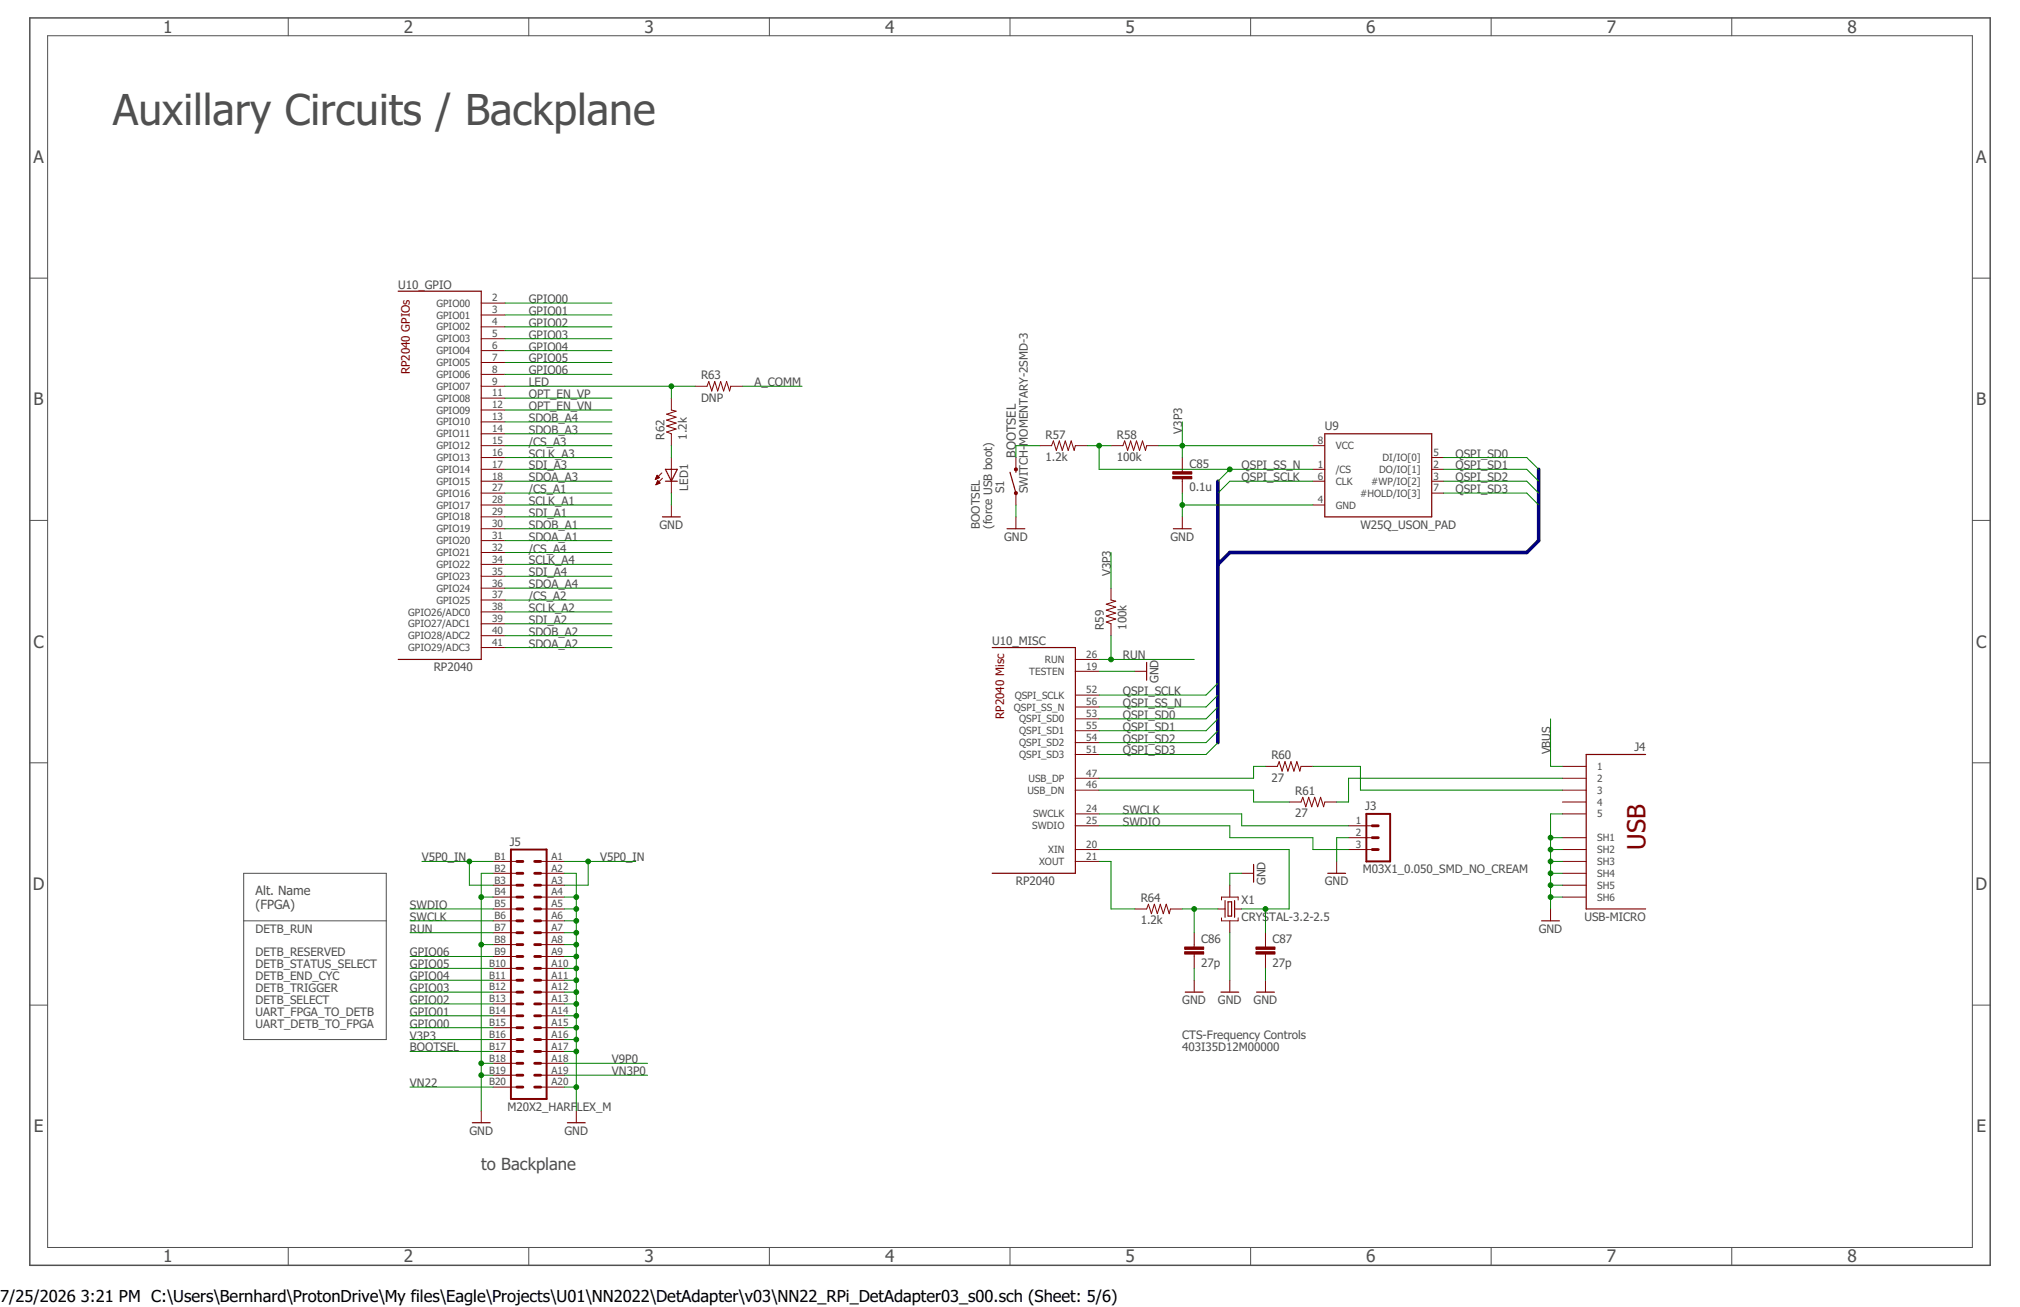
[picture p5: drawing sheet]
<svg xmlns="http://www.w3.org/2000/svg" width="432mm" height="279mm" viewBox="0 0 432 279" stroke-linecap="round" stroke-linejoin="round" font-family="sans-serif">
<path d="M6.4 3.8h419v266.7h-419z" fill="none" stroke="#505050" stroke-width=".32"/>
<g fill="none" stroke="#505050" stroke-width=".21">
<path d="M10.2 7.6h411.4v259.1h-411.4zM61.6 3.8v3.8M113 3.8v3.8M164.5 3.8v3.8M215.9 3.8v3.8M267.3 3.8v3.8M318.7 3.8v3.8M370.2 3.8v3.8M6.4 59.5h3.8M421.6 59.5h3.8M6.4 111.3h3.8M421.6 111.3h3.8"/>
<path d="M6.4 163.1h3.8M421.6 163.1h3.8M52.1 186.7h30.5v35.5h-30.5zM52.1 196.8h30.5M6.4 214.9h3.8M421.6 214.9h3.8M61.6 266.7v3.8M113 266.7v3.8M164.5 266.7v3.8M215.9 266.7v3.8M267.3 266.7v3.8M318.7 266.7v3.8"/>
<path d="M370.2 266.7v3.8"/>
</g>
<g fill="none" stroke="#800000" stroke-width=".25">
<path d="M85.1 62.3h17.8v78.7h-17.8M283.2 92.7h22.8v17.8h-22.8zM141.6 110.5h3.8M142.2 100.3h2.6l-1.3 2.6zM142.2 102.9h2.6M215.3 113h3.8M215.9 101l1.3 4.4M217.2 100.3v.7M250.8 113h3.8M212.1 138.4h17.8v48.3h-17.8M245.1 141.6v3.8M351.8 161.3h-12.7v33h12.7"/>
<path d="M261.9 192.5v3.6M262.5 192.8h.8v3h-.8zM263.9 192.5v3.6M268 184.8v3.8M283.8 186.7h3.8M329.5 196.8h3.9M253.4 212.1h3.8M261 212.1h3.8M268.6 212.1h3.8M101 240h3.8M121.3 240h3.8"/>
</g>
<g fill="none" stroke="#800000" stroke-width=".21">
<path d="M102.9 64.8h5M102.9 67.3h5M102.9 69.9h5M102.9 72.4h5M102.9 75h5M102.9 77.5h5M102.9 80h5M102.9 82.6h5M102.9 85.1h5M102.9 87.7h5M102.9 90.2h5M102.9 92.7h5"/>
<path d="M102.9 95.3h5M102.9 97.8h5M143.5 85.1v2.6l1 .2-2 .6 2 .7-2 .6 2 .6-2 .7 2 .6-2 .7 1 .3v2.6M143.5 97.8v7.6M148.6 82.6h2.5l.4-1 .6 2 .7-2 .6 2 .7-2 .6 2 .6-2 .7 2 .2-1h2.5M217.2 97.8v2.5M222.2 95.3h2.6l.4-1 .6 2 .6-2 .7 2 .6-2 .6 2 .7-2 .6 2 .3-1h2.5M237.5 95.3h2.5l.4-1 .6 2 .7-2 .6 2 .7-2 .6 2 .6-2 .7 2 .2-1h2.5M252.7 97.8v3M280.6 95.3h2.6M306 97.8h2.6M102.9 100.3h5"/>
<path d="M102.9 102.9h5M102.9 105.4h5M102.9 107.9h5M102.9 110.5h5M102.9 113h5M102.9 115.6h5M102.9 118.1h5M140.1 102.5h.1M140.2 102.3h.3M140.2 102.2h.5M140.3 102.1h.6M140.3 103.5h.1"/>
<path d="M140.3 102h.5M140.3 103.4h.4M140.4 101.9h.3M140.4 103.3h.6M140.4 101.7h.2M140.4 103.2h.6M140.5 101.6l.5 .5-.9 .4zM140.5 101.6h.1M140.5 103.1h.4M140.5 102.9h.3M140.6 102.8h.1M140.6 102.7l.5 .6-.9 .3z"/>
<path d="M141.5 101.1l-1.4 1.4M141.6 102.2l-1.4 1.4M143.5 107.9v2.6M217.2 105.4v2.5M217.2 110.5v2.5M252.7 102.4v3M252.7 110.5v2.5M280.6 100.3h2.6M280.6 102.9h2.6M280.6 107.9h2.6M306 100.3h2.6M306 102.9h2.6"/>
<path d="M306 105.4h2.6M102.9 120.6h5M102.9 123.2h5M102.9 125.7h5M102.9 128.3h5M102.9 130.8h5M102.9 133.3h5M102.9 135.9h5M102.9 138.4h5M237.5 125.7v2.6l1 .2-2 .7 2 .6-2 .6 2 .7-2 .6 2 .6-2 .7 1 .3v2.6M229.9 148.6h5M229.9 151.1h5"/>
<path d="M229.9 153.7h5M229.9 156.2h5M229.9 158.7h5M229.9 143.5h5M229.9 141h5M242.6 143.5h2.5M229.9 166.4h5M229.9 168.9h5M229.9 161.3h5M229.9 174h5M229.9 176.5h5M270.5 163.8h2.5l.4-1 .7 2 .6-2 .6 2 .6-2 .7 2 .6-2 .7 2 .2-1h2.5"/>
<path d="M275.6 171.4h2.5l.4-1 .6 2.1 .7-2.1 .6 2.1 .6-2.1 .7 2.1 .6-2.1 .6 2.1 .3-1.1h2.5M288.3 176.5h5M288.3 179.1h5M334 163.8h5.1M334 166.4h5.1M334 168.9h5.1M334 174h5.1M334 171.4h5.1M334 179.1h5.1M105.4 184.1h5.1M105.4 186.7h5.1M105.4 189.2h5.1"/>
<path d="M105.4 191.8h5.1M105.4 194.3h5.1M105.4 196.8h5.1M105.4 199.4h5.1M115.6 184.1h5M115.6 186.7h5M115.6 189.2h5M115.6 191.8h5M115.6 194.3h5M115.6 196.8h5M115.6 199.4h5M229.9 184.1h5"/>
<path d="M229.9 181.6h5M242.6 194.3h2.5l.4-1 .6 2 .7-2 .6 2 .6-2 .7 2 .6-2 .6 2 .3-1h2.5M255.3 199.4v3M260.3 194.3h1.6M261.1 192.4v-.6h3.6v.6M261.1 196.2v.6h3.6v-.6M262.9 189.2v2.6M262.9 196.8v2.6M263.9 194.3h1.5M265.4 186.7h2.6M270.5 199.4v3M285.7 184.1v2.6"/>
<path d="M288.3 181.6h5M331.4 194.3v2.5M334 184.1h5.1M334 186.7h5.1M334 189.2h5.1M334 191.8h5.1M334 181.6h5.1M105.4 201.9h5.1M105.4 204.5h5.1M105.4 207h5.1M105.4 209.5h5.1M105.4 212.1h5.1"/>
<path d="M105.4 214.6h5.1M105.4 217.1h5.1M105.4 219.7h5.1M115.6 201.9h5M115.6 204.5h5M115.6 207h5M115.6 209.5h5M115.6 212.1h5M115.6 214.6h5M115.6 217.1h5M115.6 219.7h5M255.3 204v3"/>
<path d="M255.3 209.5v2.6M262.9 209.5v2.6M270.5 204v3M270.5 209.5v2.6M102.9 237.5v2.5M105.4 222.2h5.1M105.4 224.8h5.1M105.4 227.3h5.1M105.4 229.8h5.1M105.4 232.4h5.1M115.6 222.2h5M115.6 224.8h5"/>
<path d="M115.6 227.3h5M115.6 229.8h5M115.6 232.4h5M123.2 237.5v2.5"/>
</g>
<g fill="none" stroke="#800000" stroke-width=".61">
<path d="M293.3 179.1h1.3M293.3 176.5h1.3M110.5 189.2h1.3M110.5 186.7h1.3M110.5 184.1h1.3M110.5 191.8h1.3M110.5 194.3h1.3M110.5 196.8h1.3M110.5 199.4h1.3M114.3 189.2h1.3M114.3 186.7h1.3M114.3 184.1h1.3"/>
<path d="M114.3 191.8h1.3M114.3 194.3h1.3M114.3 196.8h1.3M114.3 199.4h1.3M293.3 181.6h1.3M110.5 201.9h1.3M110.5 204.5h1.3M110.5 207h1.3M110.5 214.6h1.3M110.5 212.1h1.3M110.5 209.5h1.3M110.5 217.1h1.3"/>
<path d="M110.5 219.7h1.3M114.3 201.9h1.3M114.3 204.5h1.3M114.3 207h1.3M114.3 214.6h1.3M114.3 212.1h1.3M114.3 209.5h1.3M114.3 217.1h1.3M114.3 219.7h1.3M110.5 222.2h1.3M110.5 224.8h1.3M110.5 227.3h1.3"/>
<path d="M110.5 229.8h1.3M110.5 232.4h1.3M114.3 222.2h1.3M114.3 224.8h1.3M114.3 227.3h1.3M114.3 229.8h1.3M114.3 232.4h1.3"/>
</g>
<path d="M292.1 174h5.1v10.1h-5.1zM109.2 181.6h7.6v53.3h-7.6z" fill="none" stroke="#800000" stroke-width=".42"/>
<g fill="#800000" stroke="#800000" stroke-width=".21">
<path d="M268.5 203.5h4v.5h-4z"/>
<path d="M268.5 202.4h4v.5h-4z"/>
<path d="M253.2 203.5h4.1v.5h-4.1z"/>
<path d="M253.2 202.4h4.1v.5h-4.1z"/>
<path d="M250.7 101.9h4.1v.5h-4.1z"/>
<path d="M250.7 100.8h4.1v.5h-4.1z"/>
</g>
<g fill="#800000" stroke="#800000" stroke-width=".21">
<path d="M216.9 100.1h.5v.5h-.5z" fill-rule="evenodd"/>
<circle cx="217.2" cy="105.4" r=".33"/>
</g>
<path d="M260.3 102.9v55.8M328.9 100.3v15.3l-2.5 2.5h-63.5l-2.6 2.5" fill="none" stroke="#000080" stroke-width=".76"/>
<g fill="none" stroke="#008000" stroke-width=".21">
<path d="M107.9 64.8h22.9M107.9 67.3h22.9M107.9 69.9h22.9M107.9 77.5h22.9M107.9 72.4h22.9M107.9 75h22.9M107.9 95.3h22.9M107.9 80h22.9M107.9 97.8h22.9M107.9 82.6h40.7M107.9 85.1h22.9M107.9 87.7h22.9"/>
<path d="M107.9 90.2h22.9M107.9 92.7h22.9M143.5 82.6v2.5M143.5 95.3v2.5M158.7 82.6h12.7M222.2 95.3h-5v2.5M232.4 95.3h5.1M234.9 95.3v5h45.7M247.6 95.3h33M252.7 90.2v7.6M308.6 97.8h17.8l2.5 2.5M107.9 107.9h22.9"/>
<path d="M107.9 102.9h22.9M107.9 100.3h22.9M107.9 105.4h22.9M107.9 113h22.9M107.9 110.5h22.9M107.9 118.1h22.9M107.9 115.6h22.9M143.5 105.4v2.5M217.2 107.9v2.6M237.5 118.1v7.6M252.7 105.4v5.1M252.7 107.9h27.9"/>
<path d="M262.9 100.3l-2.6 2.6M280.6 102.9h-17.7l-2.6 2.5M308.6 102.9h17.8l2.5 2.5M308.6 100.3h17.8l2.5 2.6M308.6 105.4h17.8l2.5 2.5M107.9 120.6h22.9M107.9 123.2h22.9M107.9 125.7h22.9M107.9 128.3h22.9M107.9 130.8h22.9M107.9 133.3h22.9M107.9 135.9h22.9"/>
<path d="M107.9 138.4h22.9M237.5 135.9v5.1M234.9 143.5h7.7M234.9 141h20.4M260.3 146l-2.5 2.6h-22.9M260.3 148.6l-2.5 2.5h-22.9M260.3 151.1l-2.5 2.6h-22.9M260.3 153.7l-2.5 2.5h-22.9M260.3 156.2l-2.5 2.5h-22.9M260.3 158.7l-2.5 2.6h-22.9M331.4 153.7v10.1h2.6M234.9 176.5h28v2.6h17.7v2.5h7.7"/>
<path d="M234.9 174h30.5v2.5h22.9M234.9 168.9h33.1v2.5h7.6M270.5 163.8h-2.5v2.6h-33.1M280.6 163.8h10.2v5.1h43.2M288.3 179.1h-2.6v5M331.4 179.1h2.6M334 174h-2.6v20.3M334 166.4h-45.7v5h-2.6M87.7 196.8h17.7M87.7 199.4h17.7M87.7 194.3h17.7M90.2 184.1h15.2"/>
<path d="M100.3 184.1v5.1h5.1M102.9 191.8h2.5M105.4 186.7h-2.5v50.8M120.6 191.8h2.6M120.6 186.7h2.6v50.8M120.6 196.8h2.6M120.6 199.4h2.6M120.6 194.3h2.6M120.6 184.1h15.3M125.7 184.1v5.1h-5.1M234.9 184.1h2.6v10.2h5.1M234.9 181.6h40.7v12.7h-10.2"/>
<path d="M252.7 194.3h7.6M255.3 194.3v5.1M262.9 199.4v10.1M265.4 186.7h-2.5v2.5M270.5 194.3v5.1M331.4 191.8h2.6M331.4 186.7h2.6M331.4 181.6h2.6M331.4 184.1h2.6M331.4 189.2h2.6M87.7 219.7h17.7M87.7 217.1h17.7"/>
<path d="M87.7 209.5h17.7M87.7 214.6h17.7M87.7 207h17.7M87.7 204.5h17.7M87.7 212.1h17.7M102.9 201.9h2.5M120.6 219.7h2.6M120.6 217.1h2.6M120.6 201.9h2.6M120.6 209.5h2.6M120.6 214.6h2.6M120.6 207h2.6"/>
<path d="M120.6 204.5h2.6M120.6 212.1h2.6M255.3 207v2.5M270.5 207v2.5M87.7 222.2h17.7M87.7 232.4h17.7M87.7 224.8h17.7M102.9 229.8h2.5M102.9 227.3h2.5M120.6 229.8h17.8M120.6 227.3h17.8M120.6 222.2h2.6"/>
<path d="M120.6 232.4h2.6M120.6 224.8h2.6"/>
</g>
<g fill="#008000" stroke="#008000" stroke-width=".21">
<circle cx="102.9" cy="201.9" r=".51"/>
<circle cx="102.9" cy="229.8" r=".51"/>
<circle cx="102.9" cy="227.3" r=".51"/>
<circle cx="102.9" cy="191.8" r=".51"/>
<circle cx="123.2" cy="196.8" r=".51"/>
<circle cx="123.2" cy="199.4" r=".51"/>
<circle cx="123.2" cy="209.5" r=".51"/>
<circle cx="123.2" cy="214.6" r=".51"/>
<circle cx="123.2" cy="222.2" r=".51"/>
<circle cx="123.2" cy="232.4" r=".51"/>
<circle cx="123.2" cy="224.8" r=".51"/>
<circle cx="123.2" cy="191.8" r=".51"/>
<circle cx="123.2" cy="194.3" r=".51"/>
<circle cx="123.2" cy="219.7" r=".51"/>
<circle cx="123.2" cy="217.1" r=".51"/>
<circle cx="123.2" cy="207" r=".51"/>
<circle cx="123.2" cy="204.5" r=".51"/>
<circle cx="123.2" cy="201.9" r=".51"/>
<circle cx="123.2" cy="212.1" r=".51"/>
<circle cx="331.4" cy="181.6" r=".51"/>
<circle cx="331.4" cy="184.1" r=".51"/>
<circle cx="331.4" cy="186.7" r=".51"/>
<circle cx="331.4" cy="189.2" r=".51"/>
<circle cx="331.4" cy="191.8" r=".51"/>
<circle cx="331.4" cy="179.1" r=".51"/>
<circle cx="252.7" cy="107.9" r=".51"/>
<circle cx="252.7" cy="95.3" r=".51"/>
<circle cx="237.5" cy="141" r=".51"/>
<circle cx="270.5" cy="194.3" r=".51"/>
<circle cx="255.3" cy="194.3" r=".51"/>
<circle cx="262.9" cy="100.3" r=".51"/>
<circle cx="234.9" cy="95.3" r=".51"/>
<circle cx="100.3" cy="184.1" r=".51"/>
<circle cx="125.7" cy="184.1" r=".51"/>
<circle cx="143.5" cy="82.6" r=".51"/>
</g>
<text font-size="9.1" fill="#505050" x="24.1" y="26.7">Auxillary Circuits / Backplane</text>
<text font-size="5.4" fill="#800000" x="351.8" y="181.6" transform="rotate(-90 351.8 181.6)">USB</text>
<g font-size="3.7" fill="#505050">
<text x="34.9" y="7">1</text>
<text x="86.3" y="7">2</text>
<text x="137.8" y="7">3</text>
<text x="189.2" y="7">4</text>
<text x="240.6" y="7">5</text>
<text x="292" y="7">6</text>
<text x="343.5" y="7">7</text>
<text x="394.9" y="7">8</text>
<text x="7.2" y="34.8">A</text>
<text x="422.4" y="34.8">A</text>
<text x="7.2" y="86.6">B</text>
<text x="422.4" y="86.6">B</text>
<text x="7.2" y="138.5">C</text>
<text x="422.4" y="138.5">C</text>
<text x="7" y="190.3">D</text>
<text x="422.3" y="190.3">D</text>
<text x="7.2" y="242.1">E</text>
<text x="422.5" y="242.1">E</text>
<text x="34.9" y="269.9">1</text>
<text x="86.3" y="269.9">2</text>
<text x="137.8" y="269.9">3</text>
<text x="189.2" y="269.9">4</text>
<text x="240.6" y="269.9">5</text>
<text x="292" y="269.9">6</text>
<text x="343.5" y="269.9">7</text>
<text x="394.9" y="269.9">8</text>
</g>
<text font-size="3.6" fill="#505050" x="102.9" y="250.2">to Backplane</text>
<g font-size="3.5">
<text x="0" y="278.4">7/25/2026</text>
<text x="17.3" y="278.4">3:21 PM C:\Users\Bernhard\ProtonDrive\My files\Eagle\Projects\U01\NN2022\DetAdapter\v03\NN22_RPi_DetAdapter03_s00.sch (Sheet: 5/6)</text>
</g>
<g font-size="2.7" fill="#505050">
<text x="217.2" y="97.8" transform="rotate(-90 217.2 97.8)">BOOTSEL</text>
<text x="54.6" y="191.4">Alt. Name</text>
<text x="54.6" y="194.3">(FPGA)</text>
</g>
<g font-size="2.5" fill="#505050">
<text x="85.1" y="61.7">U10_GPIO</text>
<text x="113" y="64.8">GPIO00</text>
<text x="113" y="67.3">GPIO01</text>
<text x="113" y="69.9">GPIO02</text>
<text x="113" y="77.5">GPIO05</text>
<text x="113" y="72.4">GPIO03</text>
<text x="113" y="74.9">GPIO04</text>
<text x="113" y="80">GPIO06</text>
<text x="113" y="82.6">LED</text>
<text x="149.9" y="81.1">R63</text>
<text x="161.3" y="82.6">A_COMM</text>
<text x="113" y="85.1">OPT_EN_VP</text>
<text x="113" y="87.6">OPT_EN_VN</text>
<text x="149.9" y="85.9">DNP</text>
<text x="113" y="95.3">/CS_A3</text>
<text x="113" y="90.2">SDOB_A4</text>
<text x="113" y="92.7">SDOB_A3</text>
<text x="142" y="94" transform="rotate(-90 142 94)">R62</text>
<text x="146.8" y="94" transform="rotate(-90 146.8 94)">1.2k</text>
<text x="223.5" y="93.8">R57</text>
<text x="238.8" y="93.8">R58</text>
<text x="252.7" y="92.7" transform="rotate(-90 252.7 92.7)">V3P3</text>
<text x="283.2" y="92">U9</text>
<text x="113" y="100.3">SDI_A3</text>
<text x="113" y="97.8">SCLK_A3</text>
<text x="223.5" y="98.6">1.2k</text>
<text x="238.8" y="98.6">100k</text>
<text x="254.2" y="100">C85</text>
<text x="265.4" y="100.3">QSPI_SS_N</text>
<text x="311.1" y="97.8">QSPI_SD0</text>
<text x="311.1" y="100.3">QSPI_SD1</text>
<text x="113" y="108">SCLK_A1</text>
<text x="113" y="105.4">/CS_A1</text>
<text x="113" y="102.9">SDOA_A3</text>
<text x="147.1" y="104.9" transform="rotate(-90 147.1 104.9)">LED1</text>
<text x="214.6" y="105.4" transform="rotate(-90 214.6 105.4)">S1</text>
<text x="219.7" y="105.4" transform="rotate(-90 219.7 105.4)">SWITCH-MOMENTARY-2SMD-3</text>
<text x="254.2" y="105">0.1u</text>
<text x="265.4" y="102.9">QSPI_SCLK</text>
<text x="311.1" y="102.9">QSPI_SD2</text>
<text x="311.1" y="105.4">QSPI_SD3</text>
<text x="113" y="113">SDOB_A1</text>
<text x="113" y="110.5">SDI_A1</text>
<text x="141" y="113">GND</text>
<text x="209.4" y="113" transform="rotate(-90 209.4 113)">BOOTSEL</text>
<text x="212.1" y="113" transform="rotate(-90 212.1 113)">(force USB boot)</text>
<text x="290.8" y="113">W25Q_USON_PAD</text>
<text x="113" y="118.1">/CS_A4</text>
<text x="113" y="115.6">SDOA_A1</text>
<text x="214.6" y="115.6">GND</text>
<text x="250.2" y="115.6">GND</text>
<text x="113" y="120.7">SCLK_A4</text>
<text x="113" y="123.2">SDI_A4</text>
<text x="113" y="125.7">SDOA_A4</text>
<text x="237.5" y="123.2" transform="rotate(-90 237.5 123.2)">V3P3</text>
<text x="113" y="128.3">/CS_A2</text>
<text x="113" y="130.8">SCLK_A2</text>
<text x="113" y="133.4">SDI_A2</text>
<text x="113" y="135.9">SDOB_A2</text>
<text x="212.1" y="137.9">U10_MISC</text>
<text x="236" y="134.6" transform="rotate(-90 236 134.6)">R59</text>
<text x="240.8" y="134.6" transform="rotate(-90 240.8 134.6)">100k</text>
<text x="92.7" y="143.5">RP2040</text>
<text x="113" y="138.4">SDOA_A2</text>
<text x="240" y="141">RUN</text>
<text x="240" y="148.6">QSPI_SCLK</text>
<text x="247.6" y="146.1" transform="rotate(-90 247.6 146.1)">GND</text>
<text x="240" y="151.1">QSPI_SS_N</text>
<text x="240" y="153.7">QSPI_SD0</text>
<text x="240" y="156.2">QSPI_SD1</text>
<text x="240" y="158.7">QSPI_SD2</text>
<text x="240" y="161.3">QSPI_SD3</text>
<text x="331.5" y="161.3" transform="rotate(-90 331.5 161.3)">VBUS</text>
<text x="349.4" y="160.5">J4</text>
<text x="271.8" y="167.1">27</text>
<text x="271.8" y="162.3">R60</text>
<text x="240" y="174">SWCLK</text>
<text x="276.8" y="169.9">R61</text>
<text x="291.8" y="173.2">J3</text>
<text x="240" y="176.5">SWDIO</text>
<text x="276.8" y="174.7">27</text>
<text x="90.2" y="184.1">V5P0_IN</text>
<text x="109" y="180.8">J5</text>
<text x="128.3" y="184.1">V5P0_IN</text>
<text x="217.2" y="189.2">RP2040</text>
<text x="270.5" y="189.2" transform="rotate(-90 270.5 189.2)">GND</text>
<text x="283.2" y="189.2">GND</text>
<text x="291.3" y="186.7">M03X1_0.050_SMD_NO_CREAM</text>
<text x="87.6" y="196.8">SWCLK</text>
<text x="87.6" y="194.3">SWDIO</text>
<text x="243.8" y="197.6">1.2k</text>
<text x="243.8" y="192.8">R64</text>
<text x="265.4" y="196.8">CRYSTAL-3.2-2.5</text>
<text x="265.4" y="193.3">X1</text>
<text x="338.7" y="196.8">USB-MICRO</text>
<text x="54.6" y="199.4">DETB_RUN</text>
<text x="87.6" y="199.4">RUN</text>
<text x="256.8" y="201.5">C86</text>
<text x="272" y="201.5">C87</text>
<text x="328.9" y="199.4">GND</text>
<text x="54.6" y="209.5">DETB_END_CYC</text>
<text x="54.6" y="207">DETB_STATUS_SELECT</text>
<text x="54.6" y="204.5">DETB_RESERVED</text>
<text x="87.6" y="207">GPIO05</text>
<text x="87.6" y="204.5">GPIO06</text>
<text x="87.6" y="209.5">GPIO04</text>
<text x="256.8" y="206.6">27p</text>
<text x="272" y="206.6">27p</text>
<text x="54.6" y="214.6">DETB_SELECT</text>
<text x="54.6" y="212.1">DETB_TRIGGER</text>
<text x="87.6" y="214.6">GPIO02</text>
<text x="87.6" y="212.1">GPIO03</text>
<text x="252.7" y="214.6">GND</text>
<text x="260.3" y="214.6">GND</text>
<text x="268" y="214.6">GND</text>
<text x="54.6" y="219.7">UART_DETB_TO_FPGA</text>
<text x="54.6" y="217.2">UART_FPGA_TO_DETB</text>
<text x="87.6" y="219.7">GPIO00</text>
<text x="87.6" y="217.2">GPIO01</text>
<text x="87.6" y="222.2">V3P3</text>
<text x="87.6" y="224.8">BOOTSEL</text>
<text x="130.8" y="227.3">V9P0</text>
<text x="252.7" y="222.1">CTS-Frequency Controls</text>
<text x="252.7" y="224.8">403I35D12M00000</text>
<text x="87.6" y="232.4">VN22</text>
<text x="130.8" y="229.9">VN3P0</text>
<text x="108.5" y="237.5">M20X2_HARF</text>
<text x="123.3" y="237.5">LEX_M</text>
<text x="100.3" y="242.6">GND</text>
<text x="120.7" y="242.6">GND</text>
</g>
<g font-size="2.5" fill="#800000">
<text x="87.6" y="80" transform="rotate(-90 87.6 80)">RP2040 GPIOs</text>
<text x="214.6" y="153.7" transform="rotate(-90 214.6 153.7)">RP2040 Misc</text>
</g>
<g font-size="2.1" fill="#505050">
<text x="93.3" y="65.5">GPIO00</text>
<text x="105.2" y="64.4">2</text>
<text x="93.3" y="68.1">GPIO01</text>
<text x="93.3" y="70.6">GPIO02</text>
<text x="105.2" y="67">3</text>
<text x="105.2" y="69.5">4</text>
<text x="93.3" y="73.2">GPIO03</text>
<text x="93.3" y="75.7">GPIO04</text>
<text x="105.2" y="72.1">5</text>
<text x="105.2" y="74.6">6</text>
<text x="105.2" y="77.1">7</text>
<text x="93.3" y="78.2">GPIO05</text>
<text x="93.3" y="80.8">GPIO06</text>
<text x="93.3" y="83.3">GPIO07</text>
<text x="105.2" y="79.7">8</text>
<text x="105.2" y="82.2">9</text>
<text x="93.3" y="85.9">GPIO08</text>
<text x="93.3" y="88.4">GPIO09</text>
<text x="105.2" y="84.7">11</text>
<text x="105.2" y="87.3">12</text>
<text x="105.2" y="89.8">13</text>
<text x="93.3" y="90.9">GPIO10</text>
<text x="93.3" y="93.5">GPIO11</text>
<text x="105.2" y="92.4">14</text>
<text x="105.2" y="94.9">15</text>
<text x="281.7" y="94.9">8</text>
<text x="93.3" y="96">GPIO12</text>
<text x="93.3" y="98.6">GPIO13</text>
<text x="93.3" y="101.1">GPIO14</text>
<text x="105.2" y="97.4">16</text>
<text x="105.2" y="100">17</text>
<text x="281.7" y="100">1</text>
<text x="285.5" y="96">VCC</text>
<text x="285.5" y="101.1">/CS</text>
<text x="294.8" y="101.1">DO/IO[1]</text>
<text x="295.5" y="98.6">DI/IO[0]</text>
<text x="306.4" y="97.4">5</text>
<text x="306.4" y="100">2</text>
<text x="93.3" y="103.6">GPIO15</text>
<text x="93.3" y="106.2">GPIO16</text>
<text x="105.2" y="102.5">18</text>
<text x="105.2" y="105.1">27</text>
<text x="105.2" y="107.6">28</text>
<text x="281.7" y="107.6">4</text>
<text x="281.7" y="102.5">6</text>
<text x="285.5" y="103.6">CLK</text>
<text x="290.8" y="106.2">#HOLD/IO[3]</text>
<text x="293.1" y="103.6">#WP/IO[2]</text>
<text x="306.4" y="102.5">3</text>
<text x="306.4" y="105.1">7</text>
<text x="93.3" y="108.7">GPIO17</text>
<text x="93.3" y="111.3">GPIO18</text>
<text x="93.3" y="113.8">GPIO19</text>
<text x="105.2" y="110.1">29</text>
<text x="105.2" y="112.7">30</text>
<text x="285.5" y="108.7">GND</text>
<text x="93.3" y="116.3">GPIO20</text>
<text x="93.3" y="118.9">GPIO21</text>
<text x="105.2" y="115.2">31</text>
<text x="105.2" y="117.8">32</text>
<text x="93.3" y="121.4">GPIO22</text>
<text x="93.3" y="124">GPIO23</text>
<text x="105.2" y="120.3">34</text>
<text x="105.2" y="122.8">35</text>
<text x="105.2" y="125.4">36</text>
<text x="87.3" y="131.6">GPIO26/ADC0</text>
<text x="93.3" y="126.5">GPIO24</text>
<text x="93.3" y="129">GPIO25</text>
<text x="105.2" y="127.9">37</text>
<text x="105.2" y="130.5">38</text>
<text x="87.3" y="134.1">GPIO27/ADC1</text>
<text x="87.3" y="136.7">GPIO28/ADC2</text>
<text x="105.2" y="133">39</text>
<text x="105.2" y="135.5">40</text>
<text x="87.3" y="139.2">GPIO29/ADC3</text>
<text x="105.2" y="138.1">41</text>
<text x="223.4" y="141.7">RUN</text>
<text x="232.2" y="143.2">19</text>
<text x="232.2" y="140.6">26</text>
<text x="216.9" y="149.4">QSPI_SCLK</text>
<text x="220" y="144.3">TESTEN</text>
<text x="232.2" y="148.2">52</text>
<text x="216.7" y="151.9">QSPI_SS_N</text>
<text x="217.9" y="154.4">QSPI_SD0</text>
<text x="232.2" y="150.8">56</text>
<text x="232.2" y="153.3">53</text>
<text x="232.2" y="155.9">55</text>
<text x="217.9" y="157">QSPI_SD1</text>
<text x="217.9" y="159.5">QSPI_SD2</text>
<text x="232.2" y="158.4">54</text>
<text x="232.2" y="160.9">51</text>
<text x="217.9" y="162.1">QSPI_SD3</text>
<text x="219.9" y="167.1">USB_DP</text>
<text x="232.2" y="166">47</text>
<text x="341.4" y="164.6">1</text>
<text x="341.4" y="167.1">2</text>
<text x="219.6" y="169.7">USB_DN</text>
<text x="232.2" y="168.6">46</text>
<text x="232.2" y="173.6">24</text>
<text x="341.4" y="169.7">3</text>
<text x="341.4" y="172.2">4</text>
<text x="220.6" y="177.3">SWDIO</text>
<text x="220.8" y="174.7">SWCLK</text>
<text x="232.2" y="176.2">25</text>
<text x="289.9" y="176.2">1</text>
<text x="289.9" y="178.7">2</text>
<text x="341.4" y="174.7">5</text>
<text x="341.4" y="179.8">SH1</text>
<text x="105.7" y="183.8">B1</text>
<text x="117.9" y="183.8">A1</text>
<text x="222.1" y="184.9">XOUT</text>
<text x="224.1" y="182.4">XIN</text>
<text x="232.2" y="183.8">21</text>
<text x="232.2" y="181.2">20</text>
<text x="289.9" y="181.2">3</text>
<text x="341.4" y="182.4">SH2</text>
<text x="341.4" y="184.9">SH3</text>
<text x="105.7" y="186.3">B2</text>
<text x="105.7" y="188.9">B3</text>
<text x="105.7" y="191.4">B4</text>
<text x="117.9" y="186.3">A2</text>
<text x="117.9" y="188.9">A3</text>
<text x="117.9" y="191.4">A4</text>
<text x="341.4" y="187.4">SH4</text>
<text x="341.4" y="190">SH5</text>
<text x="105.7" y="193.9">B5</text>
<text x="105.7" y="196.5">B6</text>
<text x="117.9" y="193.9">A5</text>
<text x="117.9" y="196.5">A6</text>
<text x="341.4" y="192.5">SH6</text>
<text x="105.7" y="199">B7</text>
<text x="105.7" y="201.6">B8</text>
<text x="117.9" y="199">A7</text>
<text x="117.9" y="201.6">A8</text>
<text x="104.6" y="206.6">B10</text>
<text x="104.6" y="209.2">B11</text>
<text x="105.7" y="204.1">B9</text>
<text x="117.9" y="204.1">A9</text>
<text x="117.9" y="206.6">A10</text>
<text x="117.9" y="209.2">A11</text>
<text x="104.6" y="211.7">B12</text>
<text x="104.6" y="214.3">B13</text>
<text x="117.9" y="211.7">A12</text>
<text x="117.9" y="214.3">A13</text>
<text x="104.6" y="216.8">B14</text>
<text x="104.6" y="219.3">B15</text>
<text x="104.6" y="221.9">B16</text>
<text x="117.9" y="216.8">A14</text>
<text x="117.9" y="219.3">A15</text>
<text x="117.9" y="221.9">A16</text>
<text x="104.6" y="224.4">B17</text>
<text x="104.6" y="227">B18</text>
<text x="117.9" y="224.4">A17</text>
<text x="117.9" y="227">A18</text>
<text x="104.6" y="229.5">B19</text>
<text x="104.6" y="232">B20</text>
<text x="117.9" y="229.5">A19</text>
<text x="117.9" y="232">A20</text>
</g>
</svg>
